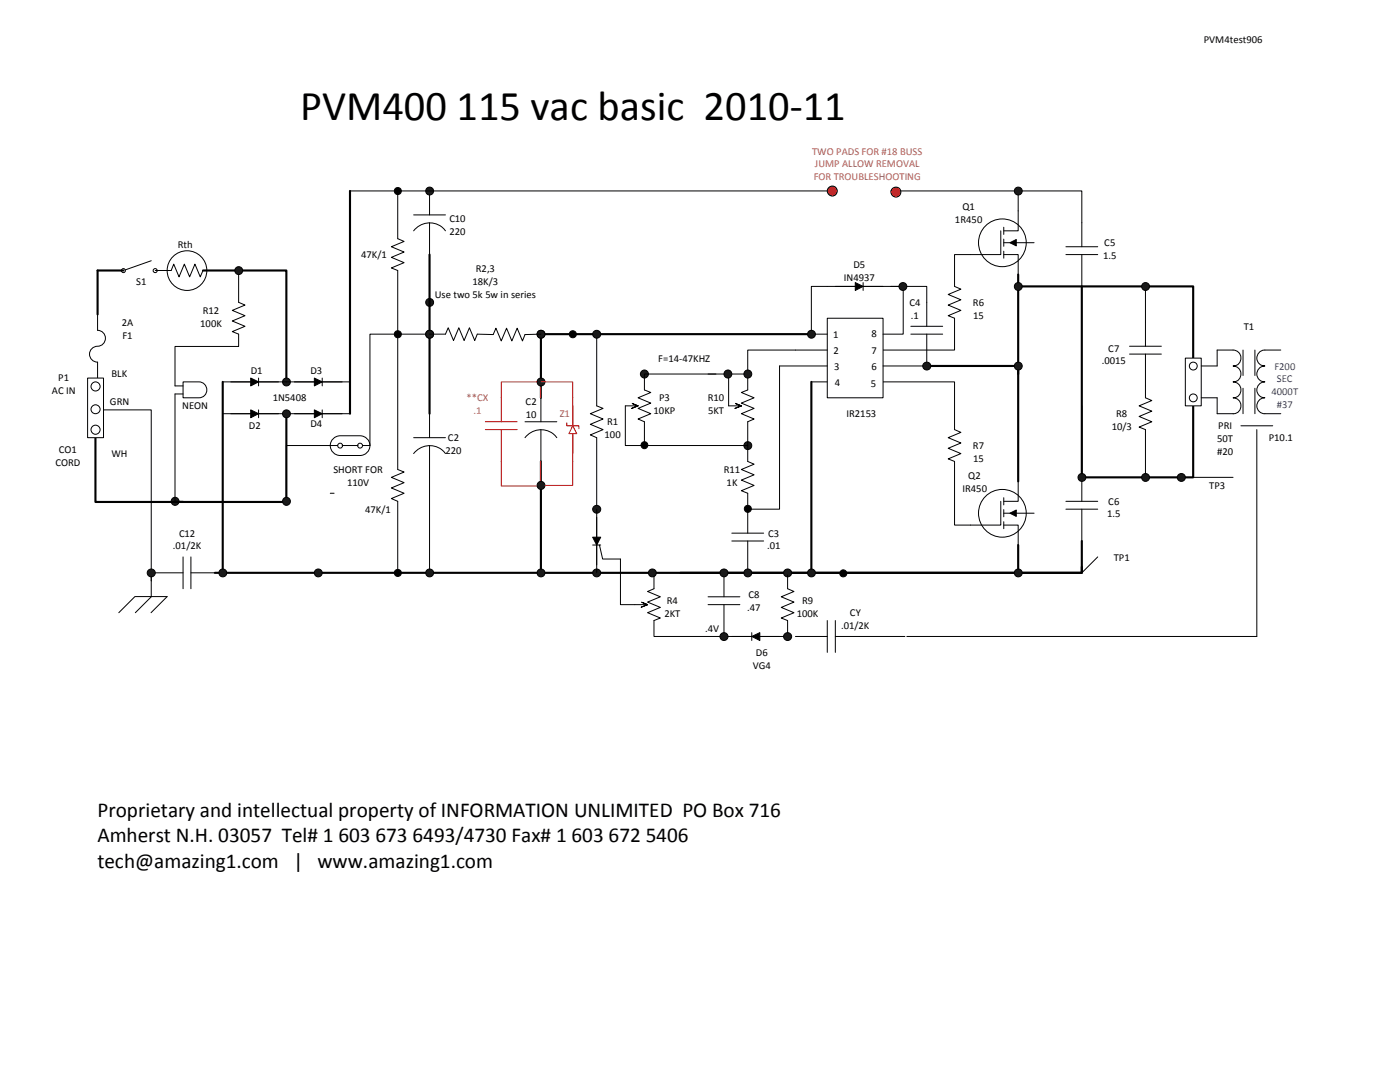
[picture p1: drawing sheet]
<svg xmlns="http://www.w3.org/2000/svg" width="279mm" height="216mm" viewBox="0 0 279 216" stroke-linecap="round" stroke-linejoin="round" font-family="sans-serif">
<path d="M242.9 69.8h3.2a1.59 1.59 0 0 1 1.6 1.6 1.59 1.59 0 0 1-1.6 1.6 1.59 1.59 0 0 1 1.6 1.6 1.59 1.59 0 0 1-1.6 1.6 1.59 1.59 0 0 1 1.6 1.6 1.59 1.59 0 0 1-1.6 1.6 1.59 1.59 0 0 1 1.6 1.6 1.59 1.59 0 0 1-1.6 1.5h-3.2M248.1 69.8v5.1M248.1 77.5v5M250.4 69.8v5.1M250.4 77.5v5M255.6 69.8h-3.2a1.59 1.59 0 0 0-1.6 1.6 1.59 1.59 0 0 0 1.6 1.6 1.59 1.59 0 0 0-1.6 1.6 1.59 1.59 0 0 0 1.6 1.6 1.59 1.59 0 0 0-1.6 1.6 1.59 1.59 0 0 0 1.6 1.6 1.59 1.59 0 0 0-1.6 1.6 1.59 1.59 0 0 0 1.6 1.5h3.2" fill="none" stroke="#000" stroke-width=".2"/>
<circle cx="200" cy="48.4" r="4.8" fill="#fff"/>
<g fill="none" stroke="#000" stroke-width=".2">
<path d="M199.7 46.1v4.7h-6M200.3 50.8h2.9v4M200.3 48.4h6.1M200.3 45.3v1.5M200.3 47.7v1.4M200.3 50.1v1.4M201.5 48.4l1.3-.6v1.3zM203.2 42.1v4h-2.9"/>
<circle cx="200" cy="48.4" r="4.8"/>
</g>
<path d="M201.5 48.4l1.3-.6v1.3z" fill="#000"/>
<circle cx="200" cy="102.4" r="4.8" fill="#fff"/>
<g fill="none" stroke="#000" stroke-width=".2">
<path d="M176.2 76.2h14.3v9.5M190.5 63.5v6.3h-14.3M200.3 99.3v1.5M203.2 96.1v3.9h-2.9M199.7 100v4.8h-6M200.3 104.8h2.9v4M200.3 102.4h6.1M200.3 101.7v1.4M200.3 104.1v1.4M201.5 102.4l1.3-.6v1.2z"/>
<circle cx="200" cy="102.4" r="4.8"/>
</g>
<path d="M201.5 102.4l1.3-.6v1.2z" fill="#000"/>
<path d="M203.2 54.8v2.3h34.9v14.4M203.2 56.4v39.7" fill="none" stroke="#000" stroke-width=".42"/>
<path d="M165.1 63.5h11.1v15.9h-11.1z" fill-rule="evenodd" fill="#fff"/>
<g fill="none" stroke="#000" stroke-width=".2">
<path d="M85.7 38.1v4.8M177.8 38.1h38.1v11.1M203.2 38.1v4M82.5 46.1a4 4 0 0 1 6.4 0M82.5 42.9h6.4M85.7 44.4v6.4M170.7 56.4l1.6 .7-1.6 .9zM172.3 56.4v1.6M177.8 57.1h7.2v8M177.8 57.1h-15.9v9.6h3.2M177.8 57.1h2.5v9.6h-4.1M193.7 50.8h-3.2v6.3l1.3 .6-2.6 1.1 2.6 1-2.6 1.1 2.6 1-2.6 1.1 1.3 .5"/>
<path d="M212.7 50.8h6.4M212.7 49.2h6.4M215.9 50.8v6.3M228.6 57.1v12M19.5 62.7v3.2a1.59 1.59 0 0 1 1.5 1.6 1.59 1.59 0 0 1-1.5 1.6 1.59 1.59 0 0 0-1.6 1.6 1.59 1.59 0 0 0 1.6 1.6v3.1M107.9 79.4v4.8M119.1 66.7v14.3l1.3 .5-2.6 1 2.6 1.1-2.6 1.1 2.6 1-2.6 1.1 1.3 .5v14.3M161.9 76.2h3.2M165.1 63.5h11.1v15.9h-11.1zM165.1 69.8h-15.9v8M165.1 73h-9.5v28.6h-6.4v4.8M181.8 66.7h6.3"/>
<path d="M181.8 65.1h6.3M185 66.7v6.3h-8.8M225.4 70.7h6.4M225.4 69.1h6.4M228.6 70.7v8.7l1.3 .5-2.6 1.1 2.6 1-2.6 1.1 2.6 1.1-2.6 1 1.3 .5v9.5M44.4 82.5h25.4M50 81.8l1.6 .7-1.6 .9zM51.6 81.8v1.6M62.7 81.8l1.6 .7-1.6 .9zM64.3 81.8v1.6M82.5 90.5a4 4 0 0 1 6.4 0M82.5 87.3h6.4"/>
<path d="M85.7 82.5v4.8M85.7 88.9v6.3M104.8 87.3a4 4 0 0 1 6.3 0M104.8 84.2h6.3M107.9 85.7v6.4M190.5 85.7l1.3 .6-2.6 1 2.6 1.1-2.6 1.1 2.6 1-2.6 1.1 1.3 .5v12.7h3.2M215.9 81v19M107.9 114.3h22.3M123.8 111.5v9.1h5.4l-1.2 .6 1.2-.6-1.2-.5 1.2 .5M136.5 114.3h-6v3.2l-1.3 .5 2.6 1.1-2.6 1 2.6 1.1-2.6 1.1 2.6 1-1.3 .5v3.2h14M141.3 119.1h6.4M144.5 114.3v4.8"/>
<path d="M146 107.9h6.4M146 106.4h6.4M149.2 107.9v6.4M157.2 117.5l1.3 .5-2.6 1.1 2.6 1-2.6 1.1 2.6 1.1-2.6 1 1.3 .5v3.2h-12.7M212.7 101.6h6.4M212.7 100h6.4M215.9 101.6v6.3M141.3 120.6h6.4M144.5 120.6v6.4M150 127l1.6-.8v1.6zM150 126.2v1.6"/>
</g>
<path d="M215.9 57.1v38.1h22.2v-14.2M161.9 66.7h-54v12.7M161.9 76.2v38.1M185 73h18.2v1.6M107.9 92.1v22.2M203.2 108.8v5.5M215.9 107.9v6.4h-80.1M215.9 113.1v1.2h-151.7" fill="none" stroke="#000" stroke-width=".42"/>
<g fill="#000">
<path d="M170.7 56.4l1.6 .7-1.6 .9z" fill-rule="evenodd"/>
<path d="M50 81.8l1.6 .7-1.6 .9z" fill-rule="evenodd"/>
<path d="M62.7 81.8l1.6 .7-1.6 .9z" fill-rule="evenodd"/>
<path d="M150 127l1.6-.8v1.6z" fill-rule="evenodd"/>
</g>
<path d="M30.6 54a.41 .41 0 0 0 .8 0 .41 .41 0 0 0-.8 0zM24.2 54a.41 .41 0 0 0 .8 0 .41 .41 0 0 0-.8 0z" fill-rule="evenodd" fill="#fff"/>
<g fill="none" stroke="#000" stroke-width=".2">
<path d="M30.2 52l-5.2 1.8"/>
<circle cx="24.6" cy="54" r=".41"/>
<circle cx="31" cy="54" r=".41"/>
</g>
<path d="M19.5 54h5.1M40.5 54h16.6v22.2" fill="none" stroke="#000" stroke-width=".42"/>
<path d="M27 122.3l3.2-3.3z" fill="#fff"/>
<path d="M47.6 60.3l1.3 .6-2.5 1 2.5 1.1-2.5 1.1 2.5 1-2.5 1.1 1.2 .5M20.7 81.8h9.5v34.1M85.7 95.2v19.1M30.2 119l-3.2 3.3M36.5 114.3h-6.3v4.7M36.5 111.1v6.4M38.1 111.1v6.4M38.1 114.3h4.8M23.7 122.3l3.2-3.3h6.5l-3.3 3.3" fill="none" stroke="#000" stroke-width=".2"/>
<path d="M42.9 114.3h20.6" fill="none" stroke="#000" stroke-width=".42"/>
<circle cx="180.2" cy="57.2" r=".78" fill="#1a1a1a"/>
<circle cx="180.2" cy="57.2" r=".78" fill="none" stroke="#000" stroke-width=".2"/>
<circle cx="203.2" cy="73" r=".79" fill="#1a1a1a"/>
<circle cx="203.2" cy="73" r=".79" fill="none" stroke="#000" stroke-width=".2"/>
<circle cx="161.9" cy="66.7" r=".79" fill="#1a1a1a"/>
<circle cx="161.9" cy="66.7" r=".79" fill="none" stroke="#000" stroke-width=".2"/>
<circle cx="185" cy="73.1" r=".79" fill="#1a1a1a"/>
<circle cx="185" cy="73.1" r=".79" fill="none" stroke="#000" stroke-width=".2"/>
<circle cx="119.1" cy="101.6" r=".79" fill="#1a1a1a"/>
<circle cx="119.1" cy="101.6" r=".79" fill="none" stroke="#000" stroke-width=".2"/>
<circle cx="119.1" cy="66.7" r=".79" fill="#1a1a1a"/>
<circle cx="119.1" cy="66.7" r=".79" fill="none" stroke="#000" stroke-width=".2"/>
<circle cx="108" cy="66.7" r=".79" fill="#1a1a1a"/>
<circle cx="108" cy="66.7" r=".79" fill="none" stroke="#000" stroke-width=".2"/>
<circle cx="57.2" cy="76.2" r=".79" fill="#1a1a1a"/>
<circle cx="57.2" cy="76.2" r=".79" fill="none" stroke="#000" stroke-width=".2"/>
<circle cx="30.2" cy="114.3" r=".79" fill="#1a1a1a"/>
<circle cx="30.2" cy="114.3" r=".79" fill="none" stroke="#000" stroke-width=".2"/>
<circle cx="34.9" cy="100" r=".79" fill="#1a1a1a"/>
<circle cx="34.9" cy="100" r=".79" fill="none" stroke="#000" stroke-width=".2"/>
<circle cx="63.5" cy="114.3" r=".79" fill="#1a1a1a"/>
<circle cx="63.5" cy="114.3" r=".79" fill="none" stroke="#000" stroke-width=".2"/>
<circle cx="108" cy="114.3" r=".79" fill="#1a1a1a"/>
<circle cx="108" cy="114.3" r=".79" fill="none" stroke="#000" stroke-width=".2"/>
<circle cx="85.7" cy="114.3" r=".79" fill="#1a1a1a"/>
<circle cx="85.7" cy="114.3" r=".79" fill="none" stroke="#000" stroke-width=".2"/>
<circle cx="119.1" cy="114.3" r=".79" fill="#1a1a1a"/>
<circle cx="119.1" cy="114.3" r=".79" fill="none" stroke="#000" stroke-width=".2"/>
<circle cx="144.5" cy="114.3" r=".79" fill="#1a1a1a"/>
<circle cx="144.5" cy="114.3" r=".79" fill="none" stroke="#000" stroke-width=".2"/>
<circle cx="144.5" cy="127" r=".79" fill="#1a1a1a"/>
<circle cx="144.5" cy="127" r=".79" fill="none" stroke="#000" stroke-width=".2"/>
<circle cx="149.2" cy="114.3" r=".79" fill="#1a1a1a"/>
<circle cx="149.2" cy="114.3" r=".79" fill="none" stroke="#000" stroke-width=".2"/>
<circle cx="157.2" cy="127" r=".79" fill="#1a1a1a"/>
<circle cx="157.2" cy="127" r=".79" fill="none" stroke="#000" stroke-width=".2"/>
<circle cx="161.9" cy="114.3" r=".79" fill="#1a1a1a"/>
<circle cx="161.9" cy="114.3" r=".79" fill="none" stroke="#000" stroke-width=".2"/>
<circle cx="157.2" cy="114.3" r=".79" fill="#1a1a1a"/>
<circle cx="157.2" cy="114.3" r=".79" fill="none" stroke="#000" stroke-width=".2"/>
<circle cx="203.2" cy="114.3" r=".79" fill="#1a1a1a"/>
<circle cx="203.2" cy="114.3" r=".79" fill="none" stroke="#000" stroke-width=".2"/>
<circle cx="130.2" cy="114.3" r=".79" fill="#1a1a1a"/>
<circle cx="130.2" cy="114.3" r=".79" fill="none" stroke="#000" stroke-width=".2"/>
<circle cx="85.7" cy="38.1" r=".79" fill="#1a1a1a"/>
<circle cx="85.7" cy="38.1" r=".79" fill="none" stroke="#000" stroke-width=".2"/>
<circle cx="85.7" cy="66.7" r=".79" fill="#1a1a1a"/>
<circle cx="85.7" cy="66.7" r=".79" fill="none" stroke="#000" stroke-width=".2"/>
<circle cx="203.2" cy="38.1" r=".79" fill="#1a1a1a"/>
<circle cx="203.2" cy="38.1" r=".79" fill="none" stroke="#000" stroke-width=".2"/>
<circle cx="203.2" cy="57.2" r=".79" fill="#1a1a1a"/>
<circle cx="203.2" cy="57.2" r=".79" fill="none" stroke="#000" stroke-width=".2"/>
<circle cx="215.9" cy="95.3" r=".79" fill="#1a1a1a"/>
<circle cx="215.9" cy="95.3" r=".79" fill="none" stroke="#000" stroke-width=".2"/>
<circle cx="228.6" cy="57.2" r=".79" fill="#1a1a1a"/>
<circle cx="228.6" cy="57.2" r=".79" fill="none" stroke="#000" stroke-width=".2"/>
<circle cx="228.6" cy="95.3" r=".79" fill="#1a1a1a"/>
<g fill="none" stroke="#000" stroke-width=".2">
<path d="M31 54h3.2l.5-1.3 1 2.5 1.1-2.5 1 2.5 1.1-2.5 1.1 2.5 .5-1.2M44.4 76.2h25.4M50 75.4l1.6 .8-1.6 .8zM51.6 75.4v1.6M62.7 75.4l1.6 .8-1.6 .8zM64.3 75.4v1.6M65.9 98.4h.8"/>
<circle cx="37.3" cy="54" r="4"/>
<circle cx="228.6" cy="95.3" r=".79"/>
</g>
<g fill="#000">
<path d="M50 75.4l1.6 .8-1.6 .8z" fill-rule="evenodd"/>
<path d="M62.7 75.4l1.6 .8-1.6 .8z" fill-rule="evenodd"/>
</g>
<path d="M69.8 38.1v44.4M19.5 54v8.7M44.4 76.2v38.1M19 87.3v12.9h37.8M57.1 82.5v17.5" fill="none" stroke="#000" stroke-width=".42"/>
<circle cx="57.2" cy="82.6" r=".79" fill="#1a1a1a"/>
<circle cx="57.2" cy="82.6" r=".79" fill="none" stroke="#000" stroke-width=".2"/>
<circle cx="44.5" cy="114.3" r=".79" fill="#1a1a1a"/>
<circle cx="44.5" cy="114.3" r=".79" fill="none" stroke="#000" stroke-width=".2"/>
<path d="M36.5 76.2h3.2a1.59 1.59 0 0 1 1.6 1.6 1.59 1.59 0 0 1-1.6 1.6h-3.2z" fill-rule="evenodd" fill="#fff"/>
<path d="M47.6 54v6.3M36.5 76.2h3.2a1.59 1.59 0 0 1 1.6 1.6 1.59 1.59 0 0 1-1.6 1.6h-3.2zM36.5 78.6h-1.6v21.4h1.6M47.6 66.7v2.4h-12.7v7.9h1.6" fill="none" stroke="#000" stroke-width=".2"/>
<circle cx="47.6" cy="54" r=".79" fill="#1a1a1a"/>
<circle cx="47.6" cy="54" r=".79" fill="none" stroke="#000" stroke-width=".2"/>
<path d="M66.5 87.5l.9-.5h.5h3.9a1.97 1.97 0 0 1 2 1.9 1.97 1.97 0 0 1-2 2h-3.9a1.97 1.97 0 0 1-1.8-1.2 1.97 1.97 0 0 1 .4-2.2z" fill-rule="evenodd" fill="#fff"/>
<path d="M66.5 87.5l.9-.5h.5h3.9a1.97 1.97 0 0 1 2 1.9 1.97 1.97 0 0 1-2 2h-3.9a1.97 1.97 0 0 1-1.8-1.2 1.97 1.97 0 0 1 .4-2.2z" fill="none" stroke="#000" stroke-width=".2"/>
<path d="M71.4 88.9a.49 .49 0 0 1 .9 0 .49 .49 0 0 1-.9 0zM67.4 88.9a.5 .5 0 0 1 1 0 .5 .5 0 0 1-1 0z" fill-rule="evenodd" fill="#fff"/>
<g fill="none" stroke="#000" stroke-width=".2">
<path d="M85 66.7h-11.2v22.2h-1.5M67.4 88.9h-10.3v11.1"/>
<circle cx="67.9" cy="88.9" r=".49"/>
<circle cx="71.9" cy="88.9" r=".49"/>
</g>
<circle cx="57.2" cy="100" r=".79" fill="#1a1a1a"/>
<circle cx="57.2" cy="100" r=".79" fill="none" stroke="#000" stroke-width=".2"/>
<circle cx="85.7" cy="60.3" r=".79" fill="#1a1a1a"/>
<circle cx="85.7" cy="60.3" r=".79" fill="none" stroke="#000" stroke-width=".2"/>
<path d="M85.7 50.8v15.1M85.7 67.5v15" fill="none" stroke="#000" stroke-width=".42"/>
<path d="M107.9 79.4v-3.2h-7.9v8M96.9 85.7h6.3M96.9 84.2h6.3M100 85.7v11.3h7.9v-4.9" fill="none" stroke="#f00" stroke-width=".2"/>
<circle cx="108" cy="76.2" r=".79" fill="#1a1a1a"/>
<circle cx="108" cy="76.2" r=".79" fill="none" stroke="#000" stroke-width=".2"/>
<circle cx="108" cy="96.9" r=".79" fill="#1a1a1a"/>
<g fill="none" stroke="#000" stroke-width=".2">
<path d="M124.8 81v7.9h3.8M247.6 85h6.4M250.8 85.7v41.3h-69.8M118.3 107.2h1.6l-.8 1.6zM118.3 108.8h1.6M119.1 101.6v12.7M119.6 108.8l.7 2.7h3.5M158.7 127h6.4M165.1 123.8v6.4M166.7 123.8v6.4M166.7 127h4.7"/>
<circle cx="108" cy="96.9" r=".79"/>
</g>
<path d="M118.3 107.2h1.6l-.8 1.6z" fill-rule="evenodd" fill="#000"/>
<circle cx="235.8" cy="95.3" r=".79" fill="#1a1a1a"/>
<g fill="none" stroke="#000" stroke-width=".2">
<path d="M68.3 88.9h3.2M171.4 127h9.2"/>
<circle cx="235.8" cy="95.3" r=".79"/>
</g>
<path d="M236.6 71.5h3.1v9.5h-3.1z" fill-rule="evenodd" fill="#fff"/>
<path d="M236.6 71.5h3.1v9.5h-3.1z" fill="none" stroke="#000" stroke-width=".2"/>
<circle cx="238.1" cy="73" r=".79" fill="#fff"/>
<circle cx="238.1" cy="73" r=".79" fill="none" stroke="#000" stroke-width=".2"/>
<circle cx="238.1" cy="79.4" r=".79" fill="#fff"/>
<g fill="none" stroke="#000" stroke-width=".2">
<path d="M239.7 79.4h3.2v3.1M242.9 69.8v3.2h-3.2M238.1 95.2h8M219.1 111.1l-3.2 3.2"/>
<circle cx="238.1" cy="79.4" r=".79"/>
</g>
<path d="M17.5 75.4h3.2v11.9h-3.2z" fill-rule="evenodd" fill="#fff"/>
<path d="M17.5 75.4h3.2v11.9h-3.2z" fill="none" stroke="#000" stroke-width=".2"/>
<circle cx="19.1" cy="77.1" r=".91" fill="#fff"/>
<circle cx="19.1" cy="77.1" r=".91" fill="none" stroke="#000" stroke-width=".2"/>
<circle cx="19.1" cy="81.7" r=".9" fill="#fff"/>
<circle cx="19.1" cy="81.7" r=".9" fill="none" stroke="#000" stroke-width=".2"/>
<circle cx="19.1" cy="85.7" r=".91" fill="#fff"/>
<g fill="none" stroke="#000" stroke-width=".2">
<path d="M141.3 74.6h7.9M145.4 74.6v6.4h2.6l-1.3 .5 1.3-.5-1.3-.5 1.3 .5M149.2 77.8l-1.2 .5 2.5 1.1-2.5 1 2.5 1.1-2.5 1 2.5 1.1-1.3 .6M157.2 114.7v2.8"/>
<circle cx="114.3" cy="66.7" r=".7"/>
<circle cx="19.1" cy="85.7" r=".91"/>
<circle cx="149.2" cy="101.5" r=".7"/>
<circle cx="168.3" cy="114.4" r=".7"/>
</g>
<g fill="#000">
<circle cx="114.3" cy="66.7" r=".7"/>
<circle cx="149.2" cy="101.5" r=".7"/>
<circle cx="168.3" cy="114.4" r=".7"/>
</g>
<circle cx="149.2" cy="74.6" r=".79" fill="#1a1a1a"/>
<circle cx="149.2" cy="74.6" r=".79" fill="none" stroke="#000" stroke-width=".2"/>
<circle cx="149.2" cy="88.9" r=".79" fill="#1a1a1a"/>
<g fill="none" stroke="#000" stroke-width=".2">
<path d="M128.6 77.8l1.3 .5-2.6 1.1 2.6 1-2.6 1.1 2.6 1-2.6 1.1 1.3 .6M124.8 81h2.5l-1.2-.5 1.2 .5-1.2 .5 1.2-.5"/>
<circle cx="149.2" cy="88.9" r=".79"/>
</g>
<circle cx="145.3" cy="74.6" r=".79" fill="#1a1a1a"/>
<circle cx="145.3" cy="74.6" r=".79" fill="none" stroke="#000" stroke-width=".2"/>
<circle cx="128.6" cy="74.6" r=".8" fill="#1a1a1a"/>
<g fill="none" stroke="#000" stroke-width=".2">
<path d="M79.4 38.1v9.5l1.2 .6-2.5 1 2.5 1.1-2.5 1.1 2.5 1-2.5 1.1 1.3 .5v39.7l1.2 .5-2.5 1 2.5 1.1-2.5 1.1 2.5 1-2.5 1.1 1.3 .5v14.3M88.9 66.7l.6-1.3 1 2.5 1.1-2.5 1 2.5 1.1-2.5 1 2.5 .5-1.2M142.9 74.6h-14.3v3.2M128.6 84.2v4.7h20.6v3.2l1.3 .5-2.5 1.1 2.5 1-2.5 1.1 2.5 1.1-2.5 1 1.2 .5v3.2M149.2 84.2v4.7"/>
<circle cx="79.4" cy="38.1" r=".7"/>
<circle cx="79.4" cy="66.7" r=".7"/>
<circle cx="128.6" cy="74.6" r=".8"/>
<circle cx="128.6" cy="88.8" r=".68"/>
<circle cx="79.4" cy="114.3" r=".7"/>
</g>
<g fill="#000">
<circle cx="79.4" cy="38.1" r=".7"/>
<circle cx="79.4" cy="66.7" r=".7"/>
<circle cx="128.6" cy="88.8" r=".68"/>
<circle cx="79.4" cy="114.3" r=".7"/>
</g>
<circle cx="108" cy="66.7" r=".79" fill="#1a1a1a"/>
<circle cx="108" cy="66.7" r=".79" fill="none" stroke="#000" stroke-width=".2"/>
<circle cx="85.7" cy="66.7" r=".79" fill="#1a1a1a"/>
<g fill="none" stroke="#000" stroke-width=".2">
<path d="M85.7 66.7h3.2M95.2 66.7l3.2 .1 .6-1.3 1 2.5 1.1-2.5 1.1 2.5 1-2.5 1.1 2.5 .5-1.2 3.1-.1"/>
<circle cx="85.7" cy="66.7" r=".79"/>
</g>
<path d="M114.3 79.4v12.7" fill="none" stroke="#f00" stroke-width=".2"/>
<path d="M114.3 85l.8 1.5h-1.6z" fill-rule="evenodd" fill="#fff"/>
<path d="M107.9 76.2h6.4v3.2M113.1 84.4v.6h2.4v.6M114.3 85l.8 1.5h-1.6zM114.3 92.1v4.8h-5.5" fill="none" stroke="#f00" stroke-width=".2"/>
<path d="M69.8 38.1h95.3" fill="none" stroke="#000" stroke-width=".2"/>
<circle cx="166.1" cy="38.1" r=".99" fill="#f00"/>
<circle cx="166.1" cy="38.1" r=".99" fill="none" stroke="#000" stroke-width=".2"/>
<circle cx="178.8" cy="38.3" r=".99" fill="#f00"/>
<circle cx="178.8" cy="38.3" r=".99" fill="none" stroke="#000" stroke-width=".2"/>
<text font-size="8.5" x="59.9" y="23.9">PVM400 115 vac basic 2010-11</text>
<g font-size="4.2">
<text x="19.4" y="162.9">Proprietary and intellectual property of INFORMATION UNLIMITED PO Box 716</text>
<text x="19.4" y="168">Amherst N.H. 03057 Tel# 1 603 673 6493/4730 Fax# 1</text>
<text x="19.4" y="173.1">tech@amazing1.com | www.amazing1.com</text>
<text x="114" y="168">603 672 5406</text>
</g>
<g font-size="2.1">
<text x="240.2" y="8.6">PVM4test906</text>
<text x="192.1" y="42">Q1</text>
<text x="89.7" y="44.4">C10</text>
<text x="89.7" y="46.9">220</text>
<text x="190.6" y="44.5">1R450</text>
<text x="35.5" y="49.5">Rth</text>
<text x="72.1" y="51.5">47K/1</text>
<text x="170.3" y="53.5">D5</text>
<text x="220.2" y="51.7">1.5</text>
<text x="220.4" y="49.1">C5</text>
<text x="27.2" y="56.9">S1</text>
<text x="86.8" y="59.4">Use two 5k 5w in series</text>
<text x="94.3" y="56.8">18K/3</text>
<text x="95" y="54.3">R2,3</text>
<text x="168.4" y="56">IN4937</text>
<text x="24.3" y="65">2A</text>
<text x="40" y="65.2">100K</text>
<text x="40.5" y="62.6">R12</text>
<text x="181.5" y="61">C4</text>
<text x="181.8" y="63.6">.1</text>
<text x="194.2" y="61">R6</text>
<text x="194.2" y="63.6">15</text>
<text x="248.2" y="65.8">T1</text>
<text x="24.4" y="67.6">F1</text>
<text x="166.3" y="67.4">1</text>
<text x="166.4" y="70.6">2</text>
<text x="173.9" y="70.6">7</text>
<text x="173.9" y="67.2">8</text>
<text x="221.2" y="70.1">C7</text>
<text x="11.6" y="76.1">P1</text>
<text x="22.3" y="75.3">BLK</text>
<text x="50" y="74.5">D1</text>
<text x="62" y="74.5">D3</text>
<text x="131.4" y="72.1">F=14-47KHZ</text>
<text x="166.5" y="73.7">3</text>
<text x="166.6" y="77.1">4</text>
<text x="173.8" y="77.3">5</text>
<text x="173.9" y="73.9">6</text>
<text x="219.9" y="72.7">.0015</text>
<text x="10.4" y="78.7">AC IN</text>
<text x="21.9" y="80.9">GRN</text>
<text x="36.4" y="81.7">NEON</text>
<text x="54.4" y="80.1">1N5408</text>
<text x="104.9" y="80.9">C2</text>
<text x="104.9" y="83.4">10</text>
<text x="130.4" y="82.6">10KP</text>
<text x="131.5" y="80.1">P3</text>
<text x="141.3" y="80.1">R10</text>
<text x="141.3" y="82.6">5KT</text>
<text x="168.9" y="83.3">IR2153</text>
<text x="222.8" y="83.3">R8</text>
<text x="49.7" y="85.6">D2</text>
<text x="62" y="85.3">D4</text>
<text x="89.4" y="88">C2</text>
<text x="120.6" y="87.4">100</text>
<text x="121.2" y="84.8">R1</text>
<text x="194.2" y="89.6">R7</text>
<text x="221.9" y="85.8">10/3</text>
<text x="242.9" y="88.2">50T</text>
<text x="243.1" y="85.6">PRI</text>
<text x="253.2" y="88">P10.1</text>
<text x="11" y="93">CORD</text>
<text x="11.7" y="90.4">CO1</text>
<text x="22.3" y="91.2">WH</text>
<text x="66.5" y="94.4">SHORT FOR</text>
<text x="88.9" y="90.6">220</text>
<text x="144.4" y="94.4">R11</text>
<text x="193.3" y="95.5">Q2</text>
<text x="194.2" y="92.2">15</text>
<text x="242.9" y="90.7">#20</text>
<text x="69.3" y="96.9">110V</text>
<text x="145" y="96.9">1K</text>
<text x="192.1" y="98.1">IR450</text>
<text x="221.2" y="100.7">C6</text>
<text x="241.3" y="97.5">TP3</text>
<text x="35.7" y="107.1">C12</text>
<text x="72.9" y="102.3">47K/1</text>
<text x="153.3" y="107.1">C3</text>
<text x="220.9" y="103.3">1.5</text>
<text x="34.5" y="109.6">.01/2K</text>
<text x="153.1" y="109.6">.01</text>
<text x="222.3" y="111.8">TP1</text>
<text x="149.4" y="119.4">C8</text>
<text x="132.6" y="123.1">2KT</text>
<text x="133.1" y="120.6">R4</text>
<text x="149.1" y="121.9">.47</text>
<text x="159" y="123.1">100K</text>
<text x="160.1" y="120.6">R9</text>
<text x="167.9" y="125.5">.01/2K</text>
<text x="169.6" y="122.9">CY</text>
<text x="140.7" y="126.1">.4V</text>
<text x="150.9" y="130.9">D6</text>
<text x="150.2" y="133.4">VG4</text>
</g>
<g font-size="2.1" fill="#c05046">
<text x="162.1" y="30.9">TWO PADS FOR #18 BUSS</text>
<text x="162.4" y="35.9">FOR TROUBLESHOOTING</text>
<text x="162.6" y="33.4">JUMP ALLOW REMOVAL</text>
<text x="93.1" y="80.1">**CX</text>
<text x="94.5" y="82.6">.1</text>
<text x="111.7" y="83.3">Z1</text>
</g>
<g font-size="2.1" fill="#00f">
<text x="254.3" y="73.7">F200</text>
<text x="254.8" y="76.3">SEC</text>
<text x="253.7" y="78.8">4000T</text>
<text x="254.8" y="81.4">#37</text>
</g>
</svg>
